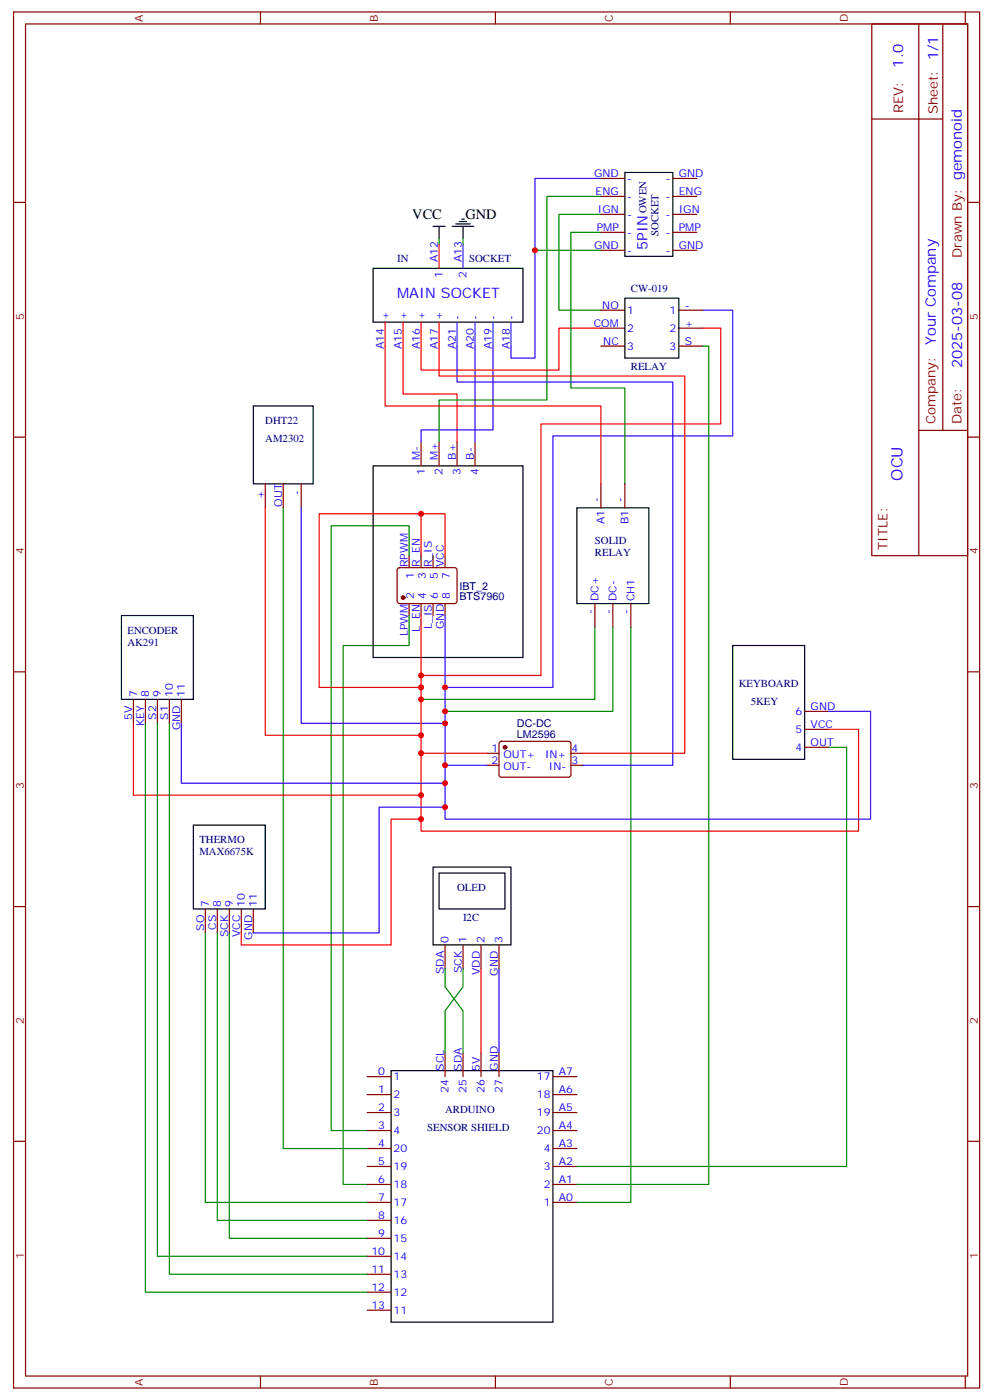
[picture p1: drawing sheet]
<svg xmlns="http://www.w3.org/2000/svg" width="292mm" height="412mm" viewBox="0 0 292 412" stroke-linecap="round" stroke-linejoin="round" font-family="sans-serif">
<g fill="none" stroke="#870000" stroke-width=".35">
<path d="M4 3.5h284.3v405.4h-284.3zM7.5 7.1h277.3v398.2h-277.3zM76.7 3.5v3.6M145.8 3.5v3.6M214.9 3.5v3.6M256.6 7.1h28.2v156.6h-28.2zM270.4 7.2v156.5M277.5 7.2v119.6M284.1 3.5v3.6M277.5 35.1h-20.9M4 59.6h3.5M176.8 57.9h7.1"/>
<path d="M176.8 52.6h7.1M198 57.9h7.1M198 52.6h7.1M284.8 59.6h3.5M176.8 63.1h7.1M176.8 68.4h7.1M176.8 73.7h7.1M198 63.1h7.1M198 68.4h7.1M198 73.7h7.1M176.8 96.7h7.1M176.8 91.4h7.1"/>
<path d="M199.8 96.7h7M199.8 91.4h7M176.8 102h7.1M199.8 102h7M4 128.8h3.5M123.9 130.2v7M129.2 130.2v7M134.5 130.2v7M139.8 130.2v7M270.4 126.8h14.1M284.8 128.8h3.5M78.1 142.5v7.1"/>
<path d="M83.4 142.5v7.1M88.7 142.5v7.1M176.8 142.5v7.1M183.9 142.5v7.1M117.1 167.4l.5-.2 16.5 .1 .4 .6-.1 9.5-.6 .4-16.5-.1-.4-.6v-9.2zM120.4 163.7v3.5M120.4 177.8v3.5M123.9 163.7v3.5M123.9 177.8v3.5M127.5 163.7v3.5M127.5 177.8v3.5M131 163.7v3.5"/>
<path d="M131 177.8v3.5M175.1 177.8v7.1M180.4 177.8v7.1M185.7 177.8v7.1M4 197.9h3.5M284.8 197.9h3.5M39.3 206v7.1M42.8 206v7.1M46.3 206v7.1M49.8 206v7.1M53.4 206v7.1M147.1 218.6l.5-.2h20l.4 .7v9.4l-.7 .5-20-.1-.4-.7v-9.1z"/>
<path d="M236.8 214.8h7.1M236.8 209.5h7.1M143.3 221.9h3.6M143.3 225.4h3.6M168 221.9h3.6M168 225.4h3.6M236.8 220.1h7.1M4 267.1h3.5M60.4 267.8v7M64 267.8v7M67.5 267.8v7M71 267.8v7"/>
<path d="M74.5 267.8v7M131 278.3v7.1M136.3 278.3v7.1M141.6 278.3v7.1M146.9 278.3v7.1M284.8 267.1h3.5M108.1 317.1h7M131 310.1v7M136.3 310.1v7M141.6 310.1v7M146.9 310.1v7M162.7 317.1h7.1"/>
<path d="M4 336.2h3.5M108.1 338.3h7M108.1 333h7M108.1 327.7h7M108.1 322.4h7M162.7 338.3h7.1M162.7 333h7.1M162.7 327.7h7.1M162.7 322.4h7.1M284.8 336.2h3.5M108.1 359.5h7M108.1 354.2h7"/>
<path d="M108.1 348.9h7M108.1 343.6h7M162.7 354.2h7.1M162.7 348.9h7.1M162.7 343.6h7.1M108.1 375.4h7M108.1 370.1h7M108.1 364.8h7M108.1 385.9h7M108.1 380.6h7M76.7 405.3v3.6M145.8 405.3v3.6"/>
<path d="M214.9 405.3v3.6M284.1 405.3v3.6"/>
</g>
<g fill="#870000" stroke="#870000" stroke-width=".35">
<circle cx="118.6" cy="176" r=".53"/>
<circle cx="148.6" cy="220.1" r=".53"/>
</g>
<g fill="none" stroke="#008700" stroke-width=".35">
<path d="M176.8 57.9h-15.8v59.9h-31.8v12.4M129.2 70.2v1.8M136.3 70.2v1.8M157.4 73.7h19.4M176.8 63.1h-12.3v28.3h12.3M176.8 68.4h-8.8v45.9h15.9v28.2M206.8 102h1.8v246.9h-38.8M83.4 149.6v188.7h24.7M120.4 163.7v-8.8h-22.9v178.1h10.6M120.4 181.3v8.8h-19.4v158.8h7.1M175.1 184.9v21.1h-51.2M180.4 184.9v24.6h-49.4"/>
<path d="M185.7 184.9v169.3h-15.9M42.8 213.1v167.5h65.3M46.3 213.1v157h61.8M49.8 213.1v162.3h58.3M243.9 220.1h5.3v123.5h-79.4M60.4 274.8v79.4h47.7M64 274.8v84.7h44.1M67.5 274.8v90h40.6M131 285.4v5.3l5.3 7v12.4M136.3 285.4v5.3l-5.3 7v12.4"/>
</g>
<g fill="none" stroke="#f00" stroke-width=".35">
<path d="M113.3 94.9v24.7h63.5v22.9M118.6 94.9v21.2h15.9v14.1M123.9 94.9v14.1h40.6v-12.3h12.3M129.2 94.9v15.9h72.3v111.1h-29.9M206.8 96.7h5.3v28.2h-52.9v74.1h-35.3M78.1 149.6v67h45.8M123.9 151.3h-30v51.2h30M123.9 163.7v-12.4h7.1v12.4M123.9 181.3v63.5h128.8v-30h-8.8M39.3 213.1v21.1h84.6M123.9 221.9h19.4M123.9 241.3h-8.8v37h-44.1v-3.5"/>
<path d="M141.6 285.4v24.7"/>
</g>
<g fill="none" stroke="#000" stroke-width=".35">
<path d="M183.9 50.8h14.1v24.7h-14.1zM109.8 79h44.1v15.9h-44.1zM127.5 66.7h3.5M129.2 66.7v3.5M133.1 66.7h6.4M134.2 66h4.2M135.2 65.3h2.1M135.9 64.6h.7M136.3 66.7v3.5M183.9 87.8h15.9v17.7h-15.9zM74.5 119.6h17.7v22.9h-17.7zM109.8 137.2h44.1v56.5h-44.1z"/>
<path d="M169.8 149.6h21.2v28.2h-21.2zM35.7 181.3h21.2v24.7h-21.2zM215.7 190.1h21.1v33.6h-21.1zM56.9 243.1h21.2v24.7h-21.2zM127.5 255.4h22.9v22.9h-22.9zM129.2 257.2h19.4v10.6h-19.4zM115.1 315.4h47.6v74.1h-47.6z"/>
</g>
<path d="M176.8 52.6h-19.4v52.9h-7v-3.5M206.8 91.4h8.9v37h-53v74.1h-31.7M134.5 102v10.5h63.5v112.9h-26.4M139.8 102v28.2M145.1 102v24.6h-21.2v3.6M88.7 149.6v63.5h42.3M131 181.3v44.1h12.3M53.4 213.1v17.6h77.6M243.9 209.5h12.3v31.8h-125.2v-15.9M131 237.8h-19.4v37h-37.1M146.9 285.4v24.7" fill="none" stroke="#30f" stroke-width=".35"/>
<path d="M136.3 72v7M134.5 94.9v7.1M139.8 94.9v7.1M145.1 94.9v7.1M150.4 94.9v7.1" fill="none" stroke="#33f" stroke-width=".35"/>
<path d="M129.2 72v7" fill="none" stroke="#c00" stroke-width=".35"/>
<g fill="#c00">
<circle cx="157.4" cy="73.7" r=".88"/>
<circle cx="123.9" cy="151.3" r=".88"/>
<circle cx="131" cy="202.5" r=".88"/>
<circle cx="131" cy="213.1" r=".88"/>
<circle cx="123.9" cy="199" r=".88"/>
<circle cx="123.9" cy="202.5" r=".88"/>
<circle cx="123.9" cy="216.6" r=".88"/>
<circle cx="123.9" cy="221.9" r=".88"/>
<circle cx="131" cy="225.4" r=".88"/>
<circle cx="123.9" cy="206" r=".88"/>
<circle cx="131" cy="209.5" r=".88"/>
<circle cx="131" cy="230.7" r=".88"/>
<circle cx="123.9" cy="234.2" r=".88"/>
<circle cx="131" cy="237.8" r=".88"/>
<circle cx="123.9" cy="241.3" r=".88"/>
</g>
<text font-size="4.6" fill="#00f" x="265.6" y="141.6" transform="rotate(-90 265.6 141.6)">OCU</text>
<g font-size="4.2" fill="#00f">
<text x="265.8" y="19.9" transform="rotate(-90 265.8 19.9)">1.0</text>
<text x="190.5" y="73.7" transform="rotate(-90 190.5 73.7)">5PIN</text>
<text x="116.9" y="87.8">MAIN SOCKET</text>
<text x="275.4" y="101.5" transform="rotate(-90 275.4 101.5)">Your Company</text>
<text x="283.2" y="108.4" transform="rotate(-90 283.2 108.4)">2025-03-08</text>
</g>
<g font-size="4.2">
<text x="121.3" y="64.6">VCC</text>
<text x="137" y="64.6">GND</text>
</g>
<g font-size="3.9" fill="#800">
<text x="265.8" y="33.3" transform="rotate(-90 265.8 33.3)">REV:</text>
<text x="276" y="33.6" transform="rotate(-90 276 33.6)">Sheet: 1/1</text>
<text x="283.1" y="76" transform="rotate(-90 283.1 76)">Drawn By: gemonoid</text>
<text x="275.4" y="125" transform="rotate(-90 275.4 125)">Company:</text>
<text x="283" y="125" transform="rotate(-90 283 125)">Date:</text>
<text x="261.2" y="161.9" transform="rotate(-90 261.2 161.9)">TITLE:</text>
</g>
<g font-size="3.2" fill="#800">
<text x="42.1" y="6.5" transform="rotate(-90 42.1 6.5)">A</text>
<text x="111.2" y="6.5" transform="rotate(-90 111.2 6.5)">B</text>
<text x="180.4" y="6.5" transform="rotate(-90 180.4 6.5)">C</text>
<text x="249.5" y="6.5" transform="rotate(-90 249.5 6.5)">D</text>
<text x="7" y="94.2" transform="rotate(-90 7 94.2)">5</text>
<text x="287.8" y="94.2" transform="rotate(-90 287.8 94.2)">5</text>
<text x="7" y="163.3" transform="rotate(-90 7 163.3)">4</text>
<text x="287.8" y="163.3" transform="rotate(-90 287.8 163.3)">4</text>
<text x="7" y="232.5" transform="rotate(-90 7 232.5)">3</text>
<text x="287.8" y="232.5" transform="rotate(-90 287.8 232.5)">3</text>
<text x="7" y="301.6" transform="rotate(-90 7 301.6)">2</text>
<text x="287.8" y="301.6" transform="rotate(-90 287.8 301.6)">2</text>
<text x="7" y="370.8" transform="rotate(-90 7 370.8)">1</text>
<text x="287.8" y="370.8" transform="rotate(-90 287.8 370.8)">1</text>
<text x="42.1" y="408.3" transform="rotate(-90 42.1 408.3)">A</text>
<text x="111.2" y="408.3" transform="rotate(-90 111.2 408.3)">B</text>
<text x="180.4" y="408.3" transform="rotate(-90 180.4 408.3)">C</text>
<text x="249.5" y="408.3" transform="rotate(-90 249.5 408.3)">D</text>
</g>
<g font-size="3.2" fill="#00f">
<text x="174.9" y="52.2">GND</text>
<text x="184.6" y="53.6">-</text>
<text x="195.9" y="53.6">-</text>
<text x="199.8" y="52.2">GND</text>
<text x="175.3" y="57.5">ENG</text>
<text x="184.6" y="58.9">-</text>
<text x="195.9" y="58.9">-</text>
<text x="199.8" y="57.5">ENG</text>
<text x="176" y="62.8">IGN</text>
<text x="184.6" y="64.2">-</text>
<text x="195.9" y="64.2">-</text>
<text x="199.8" y="62.8">IGN</text>
<text x="175.6" y="68.1">PMP</text>
<text x="184.6" y="69.5">-</text>
<text x="195.9" y="69.5">-</text>
<text x="199.8" y="68.1">PMP</text>
<text x="128.9" y="77.3" transform="rotate(-90 128.9 77.3)">A12</text>
<text x="135.9" y="77.3" transform="rotate(-90 135.9 77.3)">A13</text>
<text x="174.9" y="73.4">GND</text>
<text x="184.6" y="74.8">-</text>
<text x="195.9" y="74.8">-</text>
<text x="199.8" y="73.4">GND</text>
<text x="130.3" y="81.7" transform="rotate(-90 130.3 81.7)">1</text>
<text x="137.3" y="81.7" transform="rotate(-90 137.3 81.7)">2</text>
<text x="114.4" y="94.2" transform="rotate(-90 114.4 94.2)">+</text>
<text x="119.7" y="94.2" transform="rotate(-90 119.7 94.2)">+</text>
<text x="125" y="94.2" transform="rotate(-90 125 94.2)">+</text>
<text x="130.3" y="94.2" transform="rotate(-90 130.3 94.2)">+</text>
<text x="135.6" y="94.2" transform="rotate(-90 135.6 94.2)">-</text>
<text x="140.9" y="94.2" transform="rotate(-90 140.9 94.2)">-</text>
<text x="146.2" y="94.2" transform="rotate(-90 146.2 94.2)">-</text>
<text x="151.4" y="94.2" transform="rotate(-90 151.4 94.2)">-</text>
<text x="177.3" y="91">NO</text>
<text x="184.6" y="92.4">1</text>
<text x="197.1" y="92.4">1</text>
<text x="201.5" y="91">-</text>
<text x="174.8" y="96.3">COM</text>
<text x="177.5" y="101.6">NC</text>
<text x="184.6" y="97.7">2</text>
<text x="197.1" y="97.7">2</text>
<text x="201.5" y="96.3">+</text>
<text x="201.5" y="101.6">S</text>
<text x="113" y="102.9" transform="rotate(-90 113 102.9)">A14</text>
<text x="118.3" y="102.9" transform="rotate(-90 118.3 102.9)">A15</text>
<text x="123.6" y="102.9" transform="rotate(-90 123.6 102.9)">A16</text>
<text x="128.9" y="102.9" transform="rotate(-90 128.9 102.9)">A17</text>
<text x="134.2" y="102.9" transform="rotate(-90 134.2 102.9)">A21</text>
<text x="139.5" y="102.9" transform="rotate(-90 139.5 102.9)">A20</text>
<text x="144.7" y="102.9" transform="rotate(-90 144.7 102.9)">A19</text>
<text x="150" y="102.9" transform="rotate(-90 150 102.9)">A18</text>
<text x="184.6" y="103">3</text>
<text x="197.1" y="103">3</text>
<text x="123.6" y="135.5" transform="rotate(-90 123.6 135.5)">M-</text>
<text x="128.9" y="135.5" transform="rotate(-90 128.9 135.5)">M+</text>
<text x="134.2" y="135.5" transform="rotate(-90 134.2 135.5)">B+</text>
<text x="139.5" y="135.5" transform="rotate(-90 139.5 135.5)">B-</text>
<text x="125" y="140" transform="rotate(-90 125 140)">1</text>
<text x="130.3" y="140" transform="rotate(-90 130.3 140)">2</text>
<text x="135.6" y="140" transform="rotate(-90 135.6 140)">3</text>
<text x="140.9" y="140" transform="rotate(-90 140.9 140)">4</text>
<text x="77.7" y="146.9" transform="rotate(-90 77.7 146.9)">+</text>
<text x="83" y="149.3" transform="rotate(-90 83 149.3)">OUT</text>
<text x="88.3" y="145.7" transform="rotate(-90 88.3 145.7)">-</text>
<text x="176.5" y="147.8" transform="rotate(-90 176.5 147.8)">-</text>
<text x="183.6" y="147.8" transform="rotate(-90 183.6 147.8)">-</text>
<text x="177.9" y="154.5" transform="rotate(-90 177.9 154.5)">A1</text>
<text x="185" y="154.5" transform="rotate(-90 185 154.5)">B1</text>
<text x="120.1" y="167" transform="rotate(-90 120.1 167)">RPWM</text>
<text x="123.6" y="167" transform="rotate(-90 123.6 167)">R_EN</text>
<text x="127.1" y="167" transform="rotate(-90 127.1 167)">R_IS</text>
<text x="130.6" y="167" transform="rotate(-90 130.6 167)">VCC</text>
<text x="121.8" y="170.5" transform="rotate(-90 121.8 170.5)">1</text>
<text x="125.3" y="170.5" transform="rotate(-90 125.3 170.5)">3</text>
<text x="128.9" y="170.5" transform="rotate(-90 128.9 170.5)">5</text>
<text x="132.4" y="170.5" transform="rotate(-90 132.4 170.5)">7</text>
<text x="121.8" y="176.5" transform="rotate(-90 121.8 176.5)">2</text>
<text x="125.3" y="176.5" transform="rotate(-90 125.3 176.5)">4</text>
<text x="128.9" y="176.5" transform="rotate(-90 128.9 176.5)">6</text>
<text x="132.4" y="176.5" transform="rotate(-90 132.4 176.5)">8</text>
<text x="176.1" y="177.1" transform="rotate(-90 176.1 177.1)">DC+</text>
<text x="181.4" y="177.1" transform="rotate(-90 181.4 177.1)">DC-</text>
<text x="186.7" y="177.1" transform="rotate(-90 186.7 177.1)">CH1</text>
<text x="127.1" y="185.3" transform="rotate(-90 127.1 185.3)">L_IS</text>
<text x="130.6" y="185.3" transform="rotate(-90 130.6 185.3)">GND</text>
<text x="174.7" y="181" transform="rotate(-90 174.7 181)">-</text>
<text x="180" y="181" transform="rotate(-90 180 181)">-</text>
<text x="185.3" y="181" transform="rotate(-90 185.3 181)">-</text>
<text x="120.1" y="187.5" transform="rotate(-90 120.1 187.5)">LPWM</text>
<text x="123.6" y="186.1" transform="rotate(-90 123.6 186.1)">L_EN</text>
<text x="40.3" y="205.3" transform="rotate(-90 40.3 205.3)">7</text>
<text x="43.9" y="205.3" transform="rotate(-90 43.9 205.3)">8</text>
<text x="47.4" y="205.3" transform="rotate(-90 47.4 205.3)">9</text>
<text x="50.9" y="205.3" transform="rotate(-90 50.9 205.3)">10</text>
<text x="54.4" y="205.3" transform="rotate(-90 54.4 205.3)">11</text>
<text x="238.6" y="209.2">GND</text>
<text x="38.9" y="212" transform="rotate(-90 38.9 212)">5V</text>
<text x="42.4" y="213.9" transform="rotate(-90 42.4 213.9)">KEY</text>
<text x="46" y="212" transform="rotate(-90 46 212)">S2</text>
<text x="49.5" y="212" transform="rotate(-90 49.5 212)">S1</text>
<text x="53" y="215.1" transform="rotate(-90 53 215.1)">GND</text>
<text x="234.1" y="215.9">5</text>
<text x="234.1" y="210.6">6</text>
<text x="238.6" y="214.5">VCC</text>
<text x="144.7" y="221.5">1</text>
<text x="168.2" y="221.5">4</text>
<text x="234.1" y="221.2">4</text>
<text x="238.6" y="219.8">OUT</text>
<text x="144.7" y="225.1">2</text>
<text x="148.2" y="223.3">OUT+</text>
<text x="148.2" y="226.8">OUT-</text>
<text x="160.4" y="223.3">IN+</text>
<text x="161.6" y="226.8">IN-</text>
<text x="168.2" y="225.1">3</text>
<text x="61.5" y="267.1" transform="rotate(-90 61.5 267.1)">7</text>
<text x="65" y="267.1" transform="rotate(-90 65 267.1)">8</text>
<text x="68.5" y="267.1" transform="rotate(-90 68.5 267.1)">9</text>
<text x="72.1" y="267.1" transform="rotate(-90 72.1 267.1)">10</text>
<text x="75.6" y="267.1" transform="rotate(-90 75.6 267.1)">11</text>
<text x="60.1" y="274.2" transform="rotate(-90 60.1 274.2)">SO</text>
<text x="63.6" y="273.9" transform="rotate(-90 63.6 273.9)">CS</text>
<text x="67.1" y="276.1" transform="rotate(-90 67.1 276.1)">SCK</text>
<text x="70.7" y="276.1" transform="rotate(-90 70.7 276.1)">VCC</text>
<text x="74.2" y="276.8" transform="rotate(-90 74.2 276.8)">GND</text>
<text x="132" y="277.6" transform="rotate(-90 132 277.6)">0</text>
<text x="137.3" y="277.6" transform="rotate(-90 137.3 277.6)">1</text>
<text x="142.6" y="277.6" transform="rotate(-90 142.6 277.6)">2</text>
<text x="147.9" y="277.6" transform="rotate(-90 147.9 277.6)">3</text>
<text x="130.6" y="286.9" transform="rotate(-90 130.6 286.9)">SDA</text>
<text x="135.9" y="286.7" transform="rotate(-90 135.9 286.7)">SCK</text>
<text x="141.2" y="287.2" transform="rotate(-90 141.2 287.2)">VDD</text>
<text x="146.5" y="287.4" transform="rotate(-90 146.5 287.4)">GND</text>
<text x="111.3" y="316.8">0</text>
<text x="130.6" y="315.4" transform="rotate(-90 130.6 315.4)">SCL</text>
<text x="135.9" y="315.4" transform="rotate(-90 135.9 315.4)">SDA</text>
<text x="141.2" y="315.4" transform="rotate(-90 141.2 315.4)">5V</text>
<text x="146.5" y="315.4" transform="rotate(-90 146.5 315.4)">GND</text>
<text x="164.5" y="316.8">A7</text>
<text x="111.3" y="322.1">1</text>
<text x="115.8" y="323.5">2</text>
<text x="115.8" y="318.2">1</text>
<text x="132" y="321.9" transform="rotate(-90 132 321.9)">24</text>
<text x="137.3" y="321.9" transform="rotate(-90 137.3 321.9)">25</text>
<text x="142.6" y="321.9" transform="rotate(-90 142.6 321.9)">26</text>
<text x="147.9" y="321.9" transform="rotate(-90 147.9 321.9)">27</text>
<text x="158" y="323.5">18</text>
<text x="158" y="318.2">17</text>
<text x="164.5" y="322.1">A6</text>
<text x="111.3" y="327.4">2</text>
<text x="115.8" y="328.8">3</text>
<text x="158" y="328.8">19</text>
<text x="164.5" y="327.4">A5</text>
<text x="111.3" y="332.7">3</text>
<text x="115.8" y="334.1">4</text>
<text x="158" y="334.1">20</text>
<text x="164.5" y="332.7">A4</text>
<text x="111.3" y="338">4</text>
<text x="115.8" y="339.4">20</text>
<text x="160" y="339.4">4</text>
<text x="164.5" y="338">A3</text>
<text x="111.3" y="343.3">5</text>
<text x="115.8" y="344.7">19</text>
<text x="160" y="344.7">3</text>
<text x="164.5" y="343.3">A2</text>
<text x="111.3" y="353.8">7</text>
<text x="111.3" y="348.5">6</text>
<text x="115.8" y="350">18</text>
<text x="160" y="350">2</text>
<text x="164.5" y="348.5">A1</text>
<text x="164.5" y="353.8">A0</text>
<text x="111.3" y="359.1">8</text>
<text x="115.8" y="355.2">17</text>
<text x="160" y="355.2">1</text>
<text x="111.3" y="364.4">9</text>
<text x="115.8" y="365.8">15</text>
<text x="115.8" y="360.5">16</text>
<text x="109.3" y="369.7">10</text>
<text x="115.8" y="371.1">14</text>
<text x="109.3" y="375">11</text>
<text x="115.8" y="376.4">13</text>
<text x="109.3" y="380.3">12</text>
<text x="115.8" y="381.7">12</text>
<text x="109.3" y="385.6">13</text>
<text x="115.8" y="387">11</text>
</g>
<g font-size="3.2" fill="#000080">
<text x="190.3" y="62.9" transform="rotate(-90 190.3 62.9)">OWEN</text>
<text x="193.8" y="69.6" transform="rotate(-90 193.8 69.6)">SOCKET</text>
<text x="116.9" y="77.3">IN</text>
<text x="138" y="77.3">SOCKET</text>
<text x="185.7" y="86.1">CW-019</text>
<text x="185.7" y="109">RELAY</text>
<text x="78.1" y="124.9">DHT22</text>
<text x="78.1" y="130.2">AM2302</text>
<text x="175.1" y="160.2">SOLID</text>
<text x="175.1" y="163.7">RELAY</text>
<text x="135.2" y="173.7">IBT_2</text>
<text x="135.2" y="176.8">BTS7960</text>
<text x="37.5" y="190.1">AK291</text>
<text x="37.5" y="186.6">ENCODER</text>
<text x="217.4" y="202.5">KEYBOARD</text>
<text x="220.9" y="207.8">5KEY</text>
<text x="152.1" y="214.2">DC-DC</text>
<text x="152.1" y="217.3">LM2596</text>
<text x="58.7" y="251.9">MAX6675K</text>
<text x="58.7" y="248.4">THERMO</text>
<text x="134.5" y="262.5">OLED</text>
<text x="136.3" y="271.3">I2C</text>
<text x="131" y="327.7">ARDUINO</text>
<text x="125.7" y="333">SENSOR SHIELD</text>
</g>
</svg>
